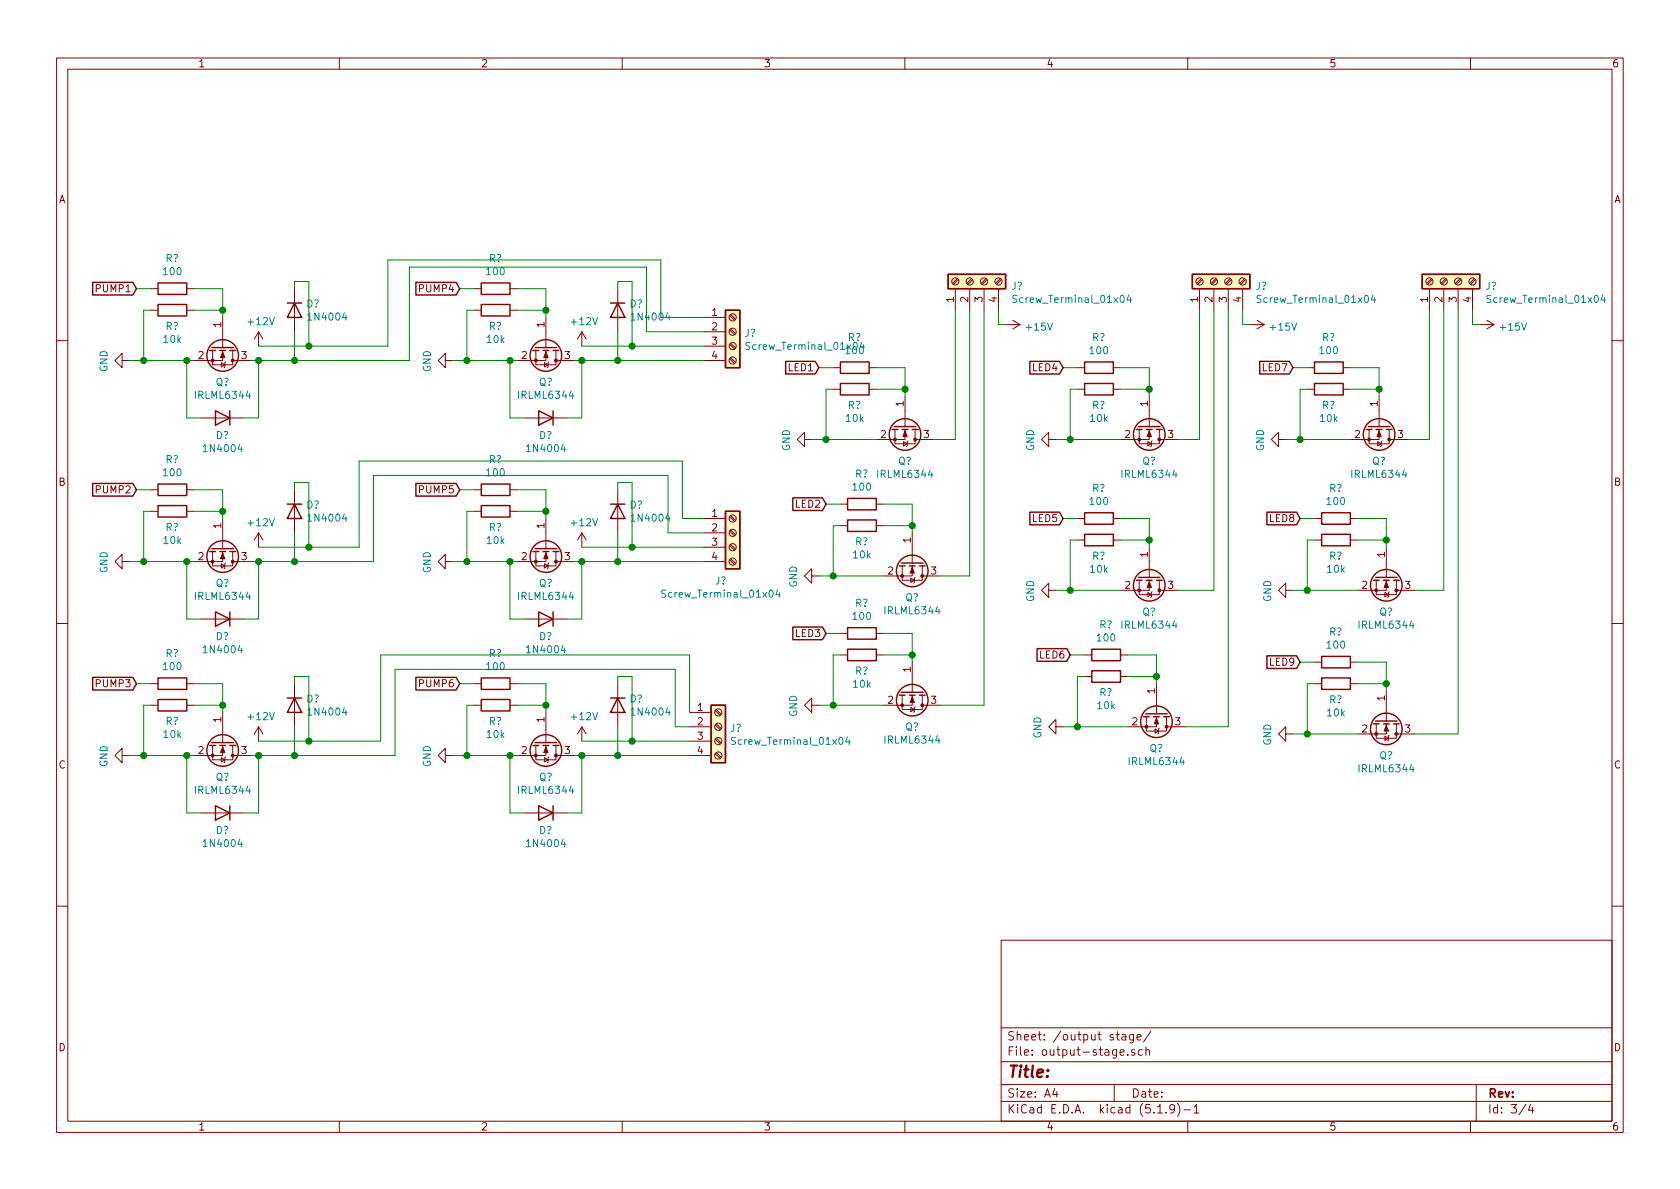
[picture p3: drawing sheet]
<svg xmlns="http://www.w3.org/2000/svg" width="297mm" height="210mm" viewBox="0 0 297 210" stroke-linecap="round" stroke-linejoin="round" font-family="sans-serif">
<g fill="none" stroke="#840000" stroke-width=".18">
<path d="M10 10.3h277v189.9h-277zM12 12.2h273v186.1h-273zM60 10.3v1.9M110 10.3v1.9M160 10.3v1.9M210 10.3v1.9M260 10.3v1.9M26.7 54.9h1.2M26.7 51h1.2M33 54.9h1.3M33 51h1.3M39.4 56.1v5.4"/>
<path d="M45.7 58.7l-.7 1.2M45.7 58.7v2.5M45.7 58.7l.8 1.2M52.1 51v7.7M83.8 54.9h1.3M83.8 51h1.3M90.2 54.9h1.2M90.2 51h1.2M96.5 56.1v5.4M102.9 58.7l-.8 1.2M102.9 58.7v2.5M102.9 58.7l.7 1.2"/>
<path d="M109.2 51v7.7M124.5 56.1h3.8M124.5 58.7h3.8M129 58.3l.9 .9M129 55.8l.9 .8M129.2 58.2l.8 .8M129.2 55.6l.8 .9M168.9 51v3.9M169.2 49.3l-.8 .8M169.4 49.4l-.8 .9M171.4 51v3.9M171.8 49.3l-.9 .8"/>
<path d="M172 49.4l-.9 .9M174 51v3.9M174.3 49.3l-.8 .8M174.5 49.4l-.8 .9M176.5 51v3.9M176.9 49.3l-.9 .8M177 49.4l-.8 .9M177.8 57.4h2.5M179.1 56.6l1.2 .8M180.3 57.4l-1.2 .8M212.1 51v3.9M212.4 49.3l-.8 .8"/>
<path d="M212.6 49.4l-.8 .9M214.6 51v3.9M215 49.3l-.9 .8M215.1 49.4l-.8 .9M217.2 51v3.9M217.5 49.3l-.8 .8M217.7 49.4l-.9 .9M219.7 51v3.9M220 49.3l-.8 .8M220.2 49.4l-.8 .9M221 57.4h2.5M222.2 56.6l1.3 .8"/>
<path d="M223.5 57.4l-1.3 .8M252.7 51v3.9M253.1 49.3l-.9 .8M253.2 49.4l-.8 .9M255.3 51v3.9M255.6 49.3l-.8 .8M255.8 49.4l-.9 .9M257.8 51v3.9M258.1 49.3l-.8 .8M258.3 49.4l-.8 .9M260.3 51v3.9M260.7 49.3l-.9 .8"/>
<path d="M260.9 49.4l-.9 .9M261.6 57.4h2.6M262.9 56.6l1.3 .8M264.2 57.4l-1.3 .8M10 60.2h2M21.6 63.7v-1.2l-1.3 1.2 1.3 1.3v-1.3h1.3M35.6 73.9h7.6M37.6 62v2.5h3.5v-2.5M39.1 64.1l.7 .4-.7 .4zM39.4 62v1.7h-5.1M39.9 64l-.1 .1v.8l-.2 .1M41.1 63.7h3.3"/>
<path d="M78.7 63.7v-1.2l-1.2 1.2 1.2 1.3v-1.3h1.3M92.7 73.9h7.6M94.7 62v2.5h3.6v-2.5M96.3 64.1l.6 .4-.6 .4zM96.5 62v1.7h-5.1M97 64l-.1 .1v.8l-.1 .1M98.3 63.7h3.3M124.5 63.7h3.8M124.5 61.2h3.8M129 63.4l.9 .9M129 60.9l.9 .8M129.2 63.2l.8 .9"/>
<path d="M129.2 60.7l.8 .8M142.2 77.7v-1.3l-1.2 1.3 1.2 1.3v-1.3h1.3M147.3 68.8h1.3M147.3 65h1.3M153.7 68.8h1.2M153.7 65h1.2M158.2 75.9v2.6h3.6v-2.6M159.8 78.1l.6 .4-.6 .4zM160 75.9v1.8h-5.1M160 70.1v5.3M160.5 78l-.1 .1v.8l-.1 .1M161.8 77.7h3.3"/>
<path d="M185.4 77.7v-1.3l-1.3 1.3 1.3 1.3v-1.3h1.3M190.5 68.8h1.3M190.5 65h1.3M196.8 68.8h1.3M196.8 65h1.3M201.4 75.9v2.6h3.6v-2.6M202.9 78.1l.7 .4-.7 .4zM203.2 75.9v1.8h-5.1M203.2 70.1v5.3M203.7 78l-.1 .1v.8l-.1 .1M205 77.7h3.3M226.1 77.7v-1.3l-1.3 1.3 1.3 1.3v-1.3h1.2"/>
<path d="M231.1 68.8h1.3M231.1 65h1.3M237.5 68.8h1.3M237.5 65h1.3M242.1 75.9v2.6h3.5v-2.6M243.6 78.1l.6 .4-.6 .4zM243.8 75.9v1.8h-5M243.8 70.1v5.3M244.3 78l-.1 .1v.8l-.1 .1M245.6 77.7h3.3M285 60.2h2M21.6 99.3v-1.3l-1.3 1.3 1.3 1.3v-1.3h1.3"/>
<path d="M26.7 90.4h1.2M26.7 86.6h1.2M33 90.4h1.3M33 86.6h1.3M37.6 97.5v2.6h3.5v-2.6M39.1 99.7l.7 .4-.7 .4zM39.4 97.5v1.8h-5.1M39.4 91.7v5.3M39.9 99.6l-.1 .1v.8l-.2 .1M41.1 99.3h3.3M45.7 94.2v2.6M45.7 94.2l-.7 1.3"/>
<path d="M45.7 94.2l.8 1.3M52.1 86.6v7.6M78.7 99.3v-1.3l-1.2 1.3 1.2 1.3v-1.3h1.3M83.8 90.4h1.3M83.8 86.6h1.3M90.2 90.4h1.2M90.2 86.6h1.2M94.7 97.5v2.6h3.6v-2.6M96.3 99.7l.6 .4-.6 .4zM96.5 97.5v1.8h-5.1M96.5 91.7v5.3M97 99.6l-.1 .1v.8l-.1 .1"/>
<path d="M98.3 99.3h3.3M102.9 94.2v2.6M102.9 94.2l-.8 1.3M102.9 94.2l.7 1.3M109.2 86.6v7.6M124.5 99.3h3.8M124.5 91.7h3.8M124.5 94.2h3.8M124.5 96.8h3.8M129 99l.9 .8M129 96.4l.9 .9M129 93.9l.9 .8"/>
<path d="M129 91.4l.9 .8M129.2 98.8l.8 .8M129.2 96.3l.8 .8M129.2 93.7l.8 .9M129.2 91.2l.8 .8M148.6 93h1.3M148.6 89.1h1.3M154.9 93h1.3M154.9 89.1h1.3M161.3 94.2v5.4M190.5 91.7h1.3M190.5 95.5h1.3"/>
<path d="M196.8 91.7h1.3M196.8 95.5h1.3M203.2 96.8v5.3M232.4 91.7h1.3M232.4 95.5h1.3M238.8 91.7h1.2M238.8 95.5h1.2M245.1 96.8v5.3M10 110.3h2M35.6 109.5h7.6M92.7 109.5h7.6M143.5 101.8v-1.2l-1.3 1.2 1.3 1.3v-1.3h1.3"/>
<path d="M148.6 115.8h1.3M148.6 112h1.3M154.9 115.8h1.3M154.9 112h1.3M159.5 100.1v2.5h3.6v-2.5M161 102.2l.7 .4-.7 .4zM161.3 100.1v1.7h-5.1M161.3 117.1v5.3M161.8 102.1l-.1 .1v.8l-.2 .1M163.1 101.8h3.3M185.4 104.4v-1.3l-1.3 1.3 1.3 1.3v-1.3h1.3M191.8 115.8h1.2"/>
<path d="M191.8 119.6h1.2M198.1 115.8h1.3M198.1 119.6h1.3M201.4 102.6v2.6h3.6v-2.6M202.9 104.8l.7 .4-.7 .3zM203.2 102.6v1.8h-5.1M203.7 104.6l-.1 .2v.7l-.1 .2M205 104.4h3.3M227.3 104.4v-1.3l-1.2 1.3 1.2 1.3v-1.3h1.3M232.4 117.1h1.3M238.8 117.1h1.2M243.3 102.6v2.6h3.6v-2.6"/>
<path d="M244.9 104.8l.6 .4-.6 .3zM245.1 102.6v1.8h-5.1M245.6 104.6l-.1 .2v.7l-.1 .2M246.9 104.4h3.3M285 110.3h2M21.6 133.6v-1.3l-1.3 1.3 1.3 1.3v-1.3h1.3M26.7 124.7h1.2M26.7 120.9h1.2M33 124.7h1.3M33 120.9h1.3M37.6 131.8v2.6h3.5v-2.6M39.1 134l.7 .4-.7 .3z"/>
<path d="M39.4 131.8v1.8h-5.1M39.4 126v5.3M39.9 133.9l-.1 .1v.7l-.2 .2M41.1 133.6h3.3M45.7 128.5v2.6M45.7 128.5l-.7 1.3M45.7 128.5l.8 1.3M52.1 120.9v7.6M78.7 133.6v-1.3l-1.2 1.3 1.2 1.3v-1.3h1.3M83.8 124.7h1.3M83.8 120.9h1.3M90.2 124.7h1.2"/>
<path d="M90.2 120.9h1.2M94.7 131.8v2.6h3.6v-2.6M96.3 134l.6 .4-.6 .3zM96.5 131.8v1.8h-5.1M96.5 126v5.3M97 133.9l-.1 .1v.7l-.1 .2M98.3 133.6h3.3M102.9 128.5v2.6M102.9 128.5l-.8 1.3M102.9 128.5l.7 1.3M109.2 120.9v7.6M121.9 133.6h3.8"/>
<path d="M121.9 126h3.8M121.9 128.5h3.8M121.9 131.1h3.8M126.5 133.3l.8 .8M126.5 130.7l.8 .9M126.5 128.2l.8 .8M126.5 125.6l.8 .9M126.6 133.1l.9 .8M126.6 130.6l.9 .8M126.6 128l.9 .8M126.6 125.5l.9 .8M143.5 124.7v-1.3l-1.3 1.3 1.3 1.3v-1.3h1.3"/>
<path d="M159.5 122.9v2.6h3.6v-2.6M161 125.1l.7 .4-.7 .4zM161.3 122.9v1.8h-5.1M161.8 125l-.1 .1v.8l-.2 .1M163.1 124.7h3.3M186.7 128.5v-1.3l-1.3 1.3 1.3 1.3v-1.3h1.3M202.7 126.7v2.6h3.5v-2.6M204.2 128.9l.7 .4-.7 .4zM204.5 126.7v1.8h-5.1M204.5 120.9v5.3M205 128.8l-.1 .1v.8l-.2 .1M206.2 128.5h3.3"/>
<path d="M227.3 129.8v-1.3l-1.2 1.3 1.2 1.3v-1.3h1.3M232.4 120.9h1.3M238.8 120.9h1.2M243.3 128v2.6h3.6v-2.6M244.9 130.2l.6 .4-.6 .3zM245.1 128v1.8h-5.1M245.1 122.2v5.3M245.6 130l-.1 .2v.7l-.1 .2M246.9 129.8h3.3M35.6 143.8h7.6M92.7 143.8h7.6M10 160.2h2"/>
<path d="M177 166.3h108v32h-108zM285 160.2h2M60 198.3v1.9M110 198.3v1.9M160 198.3v1.9M177 194.8h108M177 191.8h108M177 187.8h108M177 181.8h108M186.5 192.5l-.4 1h1M186.8 193v1M197 191.8v3"/>
<path d="M198 186.1l.8-.1-.1-.3-.4-.1-.3 .2 .1 .7h.6M198.4 183h.6l.1 .9M199.1 183.3l-.5 .1-.3 .2 .3 .3 .5-.1M199.4 186.5v.1M200.4 182.9v1.2l-.3 .3-.3-.1M200.4 183l-.4-.1-.3 .3 .1 .6h.6M200.6 185.7l-.3-.1-.2 .2v.2l.5 .2v.3h-.5M201 183.4l.8-.1-.1-.3-.4-.1-.3 .2 .1 .7h.6M202 185.7l-.5-.1-.2 .3v.6l.2 .1 .5-.1M202.6 185.7l.2-.1 .4 .1 .1 .9M202.6 185.1v1.5M203.5 182.3l-1.3 2"/>
<path d="M204.7 196.8h.8M206.2 196.7v.1M207.7 196l-.1 .1a.48 .48 0 0 1-.6 .1l-.2-.2 .2-.6a.48 .48 0 0 1 .6 .1 1.27 1.27 0 0 1-.2 1.2l-.4 .1M208.2 195.1a1.71 1.71 0 0 1 0 2.3M209.3 196.3h1.2M210 198.3v1.9M211.1 195.8l.4-.5v1.5M211.1 196.8h.9M260 198.3v1.9M261 191.8v6.5M269.8 195.2l-1.2 2M270.6 195.2l-.3 1.1h.9"/>
<path d="M271 195.8v1"/>
<circle cx="129.5" cy="56.1" r=".63"/>
<circle cx="129.5" cy="58.7" r=".63"/>
<circle cx="168.9" cy="49.8" r=".63"/>
<circle cx="171.4" cy="49.8" r=".63"/>
<circle cx="174" cy="49.8" r=".63"/>
<circle cx="176.5" cy="49.8" r=".63"/>
<circle cx="212.1" cy="49.8" r=".63"/>
<circle cx="214.6" cy="49.8" r=".63"/>
<circle cx="217.2" cy="49.8" r=".63"/>
<circle cx="219.7" cy="49.8" r=".63"/>
<circle cx="252.7" cy="49.8" r=".63"/>
<circle cx="255.3" cy="49.8" r=".63"/>
<circle cx="257.8" cy="49.8" r=".63"/>
<circle cx="260.3" cy="49.8" r=".63"/>
<circle cx="129.5" cy="61.2" r=".63"/>
<circle cx="129.5" cy="63.7" r=".63"/>
<circle cx="129.5" cy="91.7" r=".63"/>
<circle cx="129.5" cy="99.3" r=".63"/>
<circle cx="129.5" cy="96.8" r=".63"/>
<circle cx="129.5" cy="94.2" r=".63"/>
<circle cx="127" cy="126" r=".63"/>
<circle cx="127" cy="128.5" r=".63"/>
<circle cx="127" cy="133.6" r=".63"/>
<circle cx="127" cy="131.1" r=".63"/>
</g>
<g fill="none" stroke="#840000" stroke-width=".25">
<path d="M16.4 49.9h7.1l.6 1.1-.6 1.2h-7.1zM27.9 50h5.1v2.1h-5.1zM27.9 53.8h5.1v2.1h-5.1zM50.8 53.6h2.5M52.1 53.6l1.2 2.5h-2.5zM73.5 49.9h7.1l.7 1.1-.7 1.2h-7.1zM85.1 53.8h5.1v2.1h-5.1zM85.1 50h5.1v2.1h-5.1zM107.9 53.6h2.6M109.2 53.6l1.3 2.5h-2.6zM128.3 54.9h2.5v10.1h-2.5zM167.6 48.5h10.2v2.5h-10.2z"/>
<path d="M210.8 48.5h10.2v2.5h-10.2zM251.5 48.5h10.1v2.5h-10.1zM37.1 62h1M37.5 61.5h3.8M38.1 72.6l2.5 1.3-2.5 1.3zM38.9 62h1M40.6 62h1.1M40.6 72.6v2.6M94.2 62h1M94.6 61.5h3.8M95.2 72.6l2.6 1.3-2.6 1.3zM96 62h1"/>
<path d="M97.8 62h1M97.8 72.6v2.6M138.9 63.9h5.2l.7 1.1-.7 1.1h-5.2zM148.6 64h5.1v2h-5.1zM148.6 67.8h5.1v2h-5.1zM157.7 75.9h1M158.1 75.4h3.8M159.5 75.9h1M161.3 75.9h1M182.1 63.9h5.2l.7 1.1-.7 1.1h-5.2zM191.8 67.8h5v2h-5zM191.8 64h5v2h-5z"/>
<path d="M200.9 75.9h1M201.3 75.4h3.8M202.7 75.9h1M204.5 75.9h1M222.7 63.9h5.3l.6 1.1-.6 1.1h-5.3zM232.4 67.8h5.1v2h-5.1zM232.4 64h5.1v2h-5.1zM241.6 75.9h1M241.9 75.4h3.8M243.3 75.9h1M245.1 75.9h1M16.4 85.5h7.1l.6 1.1-.6 1.1h-7.1z"/>
<path d="M27.9 85.6h5.1v2h-5.1zM27.9 89.4h5.1v2h-5.1zM37.1 97.5h1M37.5 97h3.8M38.9 97.5h1M40.6 97.5h1.1M50.8 89.1h2.5M52.1 89.1l1.2 2.6h-2.5zM73.5 85.5h7.1l.7 1.1-.7 1.1h-7.1zM85.1 89.4h5.1v2h-5.1zM85.1 85.6h5.1v2h-5.1zM94.2 97.5h1"/>
<path d="M94.6 97h3.8M96 97.5h1M97.8 97.5h1M107.9 89.1h2.6M109.2 89.1l1.3 2.6h-2.6zM128.3 90.4h2.5v10.2h-2.5zM140.2 88h5.2l.6 1.1-.6 1.2h-5.2zM149.9 91.9h5v2.1h-5zM149.9 88.1h5v2.1h-5zM159.4 99.6h3.8M182.1 90.6h5.2l.7 1.1-.7 1.1h-5.2zM191.8 94.5h5v2h-5z"/>
<path d="M191.8 90.7h5v2h-5zM224 90.6h5.2l.7 1.1-.7 1.1h-5.2zM233.7 94.5h5.1v2h-5.1zM233.7 90.7h5.1v2h-5.1zM16.4 119.8h7.1l.6 1.1-.6 1.1h-7.1zM27.9 119.9h5.1v2h-5.1zM38.1 108.2l2.5 1.3-2.5 1.2zM40.6 108.2v2.5M73.5 119.8h7.1l.7 1.1-.7 1.1h-7.1zM85.1 119.9h5.1v2h-5.1zM95.2 108.2l2.6 1.3-2.6 1.2zM97.8 108.2v2.5"/>
<path d="M140.2 110.9h5.2l.6 1.1-.6 1.1h-5.2zM149.9 114.8h5v2h-5zM149.9 111h5v2h-5zM159 100.1h1M160.8 100.1h1M162.6 100.1h1M183.4 114.7h5.2l.6 1.1-.6 1.1h-5.2zM193 114.8h5.1v2h-5.1zM193 118.6h5.1v2h-5.1zM200.9 102.6h1M201.3 102.1h3.8M202.7 102.6h1"/>
<path d="M204.5 102.6h1M224 116h5.2l.7 1.1-.7 1.1h-5.2zM233.7 119.9h5.1v2h-5.1zM233.7 116.1h5.1v2h-5.1zM242.8 102.6h1M243.2 102.1h3.8M244.6 102.6h1M246.4 102.6h1M27.9 123.7h5.1v2h-5.1zM37.1 131.8h1M37.5 131.3h3.8M38.9 131.8h1"/>
<path d="M40.6 131.8h1.1M50.8 123.4h2.5M52.1 123.4l1.2 2.6h-2.5zM85.1 123.7h5.1v2h-5.1zM94.2 131.8h1M94.6 131.3h3.8M96 131.8h1M97.8 131.8h1M107.9 123.4h2.6M109.2 123.4l1.3 2.6h-2.6zM125.7 124.7h2.6v10.2h-2.6zM159 122.9h1"/>
<path d="M159.4 122.4h3.8M160.8 122.9h1M162.6 122.9h1M202.2 126.7h1M202.6 126.2h3.8M204 126.7h1M205.7 126.7h1.1M242.8 128h1M243.2 127.5h3.8M244.6 128h1M246.4 128h1M38.1 142.5l2.5 1.3-2.5 1.2z"/>
<path d="M40.6 142.5v2.5M95.2 142.5l2.6 1.3-2.6 1.2zM97.8 142.5v2.5"/>
<circle cx="39.4" cy="62.9" r="2.79"/>
<circle cx="96.5" cy="62.9" r="2.79"/>
<circle cx="160" cy="76.8" r="2.79"/>
<circle cx="203.2" cy="76.8" r="2.79"/>
<circle cx="243.8" cy="76.8" r="2.79"/>
<circle cx="39.4" cy="98.4" r="2.79"/>
<circle cx="96.5" cy="98.4" r="2.79"/>
<circle cx="161.3" cy="101" r="2.79"/>
<circle cx="203.2" cy="103.5" r="2.79"/>
<circle cx="245.1" cy="103.5" r="2.79"/>
<circle cx="39.4" cy="132.7" r="2.79"/>
<circle cx="96.5" cy="132.7" r="2.79"/>
<circle cx="161.3" cy="123.8" r="2.79"/>
<circle cx="204.5" cy="127.6" r="2.79"/>
<circle cx="245.1" cy="128.9" r="2.79"/>
</g>
<g fill="#840000" stroke="#840000" stroke-width=".18">
<path d="M161.3 100.3l.4 1h-.8z"/>
<path d="M96.5 62.2l.4 1h-.8z"/>
<path d="M161.3 123.2l.4 1h-.8z"/>
<path d="M203.2 76.2l.4 1h-.8z"/>
<path d="M96.5 132.1l.4 1h-.8z"/>
<path d="M96.5 97.8l.4 1h-.8z"/>
<path d="M160 76.2l.4 1h-.8z"/>
<path d="M245.1 128.3l.4 1h-.8z"/>
<path d="M203.2 102.9l.4 1h-.8z"/>
<path d="M204.5 127l.4 1h-.8z"/>
<path d="M243.8 76.2l.4 1h-.7z"/>
<path d="M245.1 102.9l.4 1h-.8z"/>
<path d="M39.4 132.1l.4 1h-.8z"/>
<path d="M39.4 62.2l.4 1h-.8z"/>
<path d="M39.4 97.8l.4 1h-.8z"/>
<circle cx="159.5" cy="101.8" r=".25"/>
<circle cx="163.1" cy="101.8" r=".25"/>
<circle cx="94.7" cy="63.7" r=".25"/>
<circle cx="98.3" cy="63.7" r=".25"/>
<circle cx="159.5" cy="124.7" r=".25"/>
<circle cx="163.1" cy="124.7" r=".25"/>
<circle cx="201.4" cy="77.7" r=".25"/>
<circle cx="205" cy="77.7" r=".25"/>
<circle cx="94.7" cy="133.6" r=".25"/>
<circle cx="98.3" cy="133.6" r=".25"/>
<circle cx="94.7" cy="99.3" r=".25"/>
<circle cx="98.3" cy="99.3" r=".25"/>
<circle cx="158.2" cy="77.7" r=".25"/>
<circle cx="161.8" cy="77.7" r=".25"/>
<circle cx="243.3" cy="129.8" r=".25"/>
<circle cx="246.9" cy="129.8" r=".25"/>
<circle cx="201.4" cy="104.4" r=".25"/>
<circle cx="205" cy="104.4" r=".25"/>
<circle cx="202.7" cy="128.5" r=".25"/>
<circle cx="206.2" cy="128.5" r=".25"/>
<circle cx="242.1" cy="77.7" r=".25"/>
<circle cx="245.6" cy="77.7" r=".25"/>
<circle cx="243.3" cy="104.4" r=".25"/>
<circle cx="246.9" cy="104.4" r=".25"/>
<circle cx="37.6" cy="133.6" r=".25"/>
<circle cx="41.1" cy="133.6" r=".25"/>
<circle cx="37.6" cy="63.7" r=".25"/>
<circle cx="41.1" cy="63.7" r=".25"/>
<circle cx="37.6" cy="99.3" r=".25"/>
<circle cx="41.1" cy="99.3" r=".25"/>
</g>
<g fill="#ffffc2" stroke="#ffffc2" stroke-width=".18">
<path d="M167.6 48.5h10.2v2.5h-10.2z"/>
<path d="M210.8 48.5h10.2v2.5h-10.2z"/>
<path d="M251.5 48.5h10.1v2.5h-10.1z"/>
<path d="M125.7 124.7h2.6v10.2h-2.6z"/>
<path d="M128.3 90.4h2.5v10.2h-2.5z"/>
<path d="M128.3 54.9h2.5v10.1h-2.5z"/>
</g>
<g fill="none" stroke="#008484" stroke-width=".18">
<path d="M179.8 52.3l-.5-.1-.2 .1 .1 .5 .5 .2 .1 .3-.2 .2-.5-.1M199.6 52.2l-.3 .9h.8M199.9 52.6v.9M223 52.3l-.5-.1-.2 .1 .1 .5 .5 .2 .1 .3-.3 .2-.5-.1M242.7 52.2l-.3 .9h.8M243.1 52.6v.9M263.6 52.3l-.5-.1-.2 .1 .1 .5 .6 .2v.3l-.2 .2-.5-.1M283.4 52.2l-.3 .9h.8M283.7 52.6v.9M132.6 60.6l-.5-.1-.2 .1 .1 .5 .5 .2 .1 .3-.2 .2-.5-.1M152.4 60.5l-.3 .9h.8M117.7 104.4l-.5-.1-.2 .2 .1 .4 .6 .2v.3l-.2 .2h-.5"/>
<path d="M137.5 104.3l-.3 .9h.8M137.8 104.8v.8M130 130.4h-.4l-.2 .1v.4l.6 .3v.2l-.2 .2h-.5M149.8 130.3l-.3 .9h.8M150.1 130.8v.8"/>
</g>
<g fill="none" stroke="#008400" stroke-width=".18">
<path d="M24.1 51h2.6M26.7 54.9h-1.3v8.8M34.3 51h5.1v5.1M34.3 54.9h5.1M52.1 51v-1.2h2.5v11.4M52.1 58.7v5M81.3 51h2.5M83.8 54.9h-1.3v8.8M91.4 51h5.1v5.1M91.4 54.9h5.1M109.2 51v-1.2h2.6v11.4M109.2 58.7v5"/>
<path d="M124.5 58.7h-10.2v-11.5h-41.9v16.5h-28M124.5 56.1h-7.7v-10.1h-48.2v15.2h-22.9M168.9 54.9v22.8h-3.8M171.4 54.9v46.9h-5M174 54.9v69.8h-7.6M176.5 54.9v2.5h1.3M212.1 54.9v22.8h-3.8M214.6 54.9v49.5h-6.3M217.2 54.9v73.6h-7.7M219.7 54.9v2.5h1.3M252.7 54.9v22.8h-3.8M255.3 54.9v49.5h-5.1"/>
<path d="M257.8 54.9v74.9h-7.6M260.3 54.9v2.5h1.3M22.9 63.7h11.4M33 63.7v10.2h2.6M45.7 63.7v10.2h-2.5M80 63.7h11.4M90.2 63.7v10.2h2.5M101.6 63.7h22.9M102.9 61.2h21.6M102.9 63.7v10.2h-2.6M143.5 77.7h11.4M144.8 65h2.5"/>
<path d="M147.3 68.8h-1.3v8.9M154.9 65h5.1v5.1M154.9 68.8h5.1M186.7 77.7h11.4M188 65h2.5M190.5 68.8h-1.3v8.9M198.1 65h5.1v5.1M198.1 68.8h5.1M227.3 77.7h11.5M228.6 65h2.5M231.1 68.8h-1.2v8.9M238.8 65h5v5.1"/>
<path d="M238.8 68.8h5M22.9 99.3h11.4M24.1 86.6h2.6M26.7 90.4h-1.3v8.9M33 99.3v10.2h2.6M34.3 86.6h5.1v5.1M34.3 90.4h5.1M45.7 99.3v10.2h-2.5M52.1 86.6v-1.3h2.5v11.5M52.1 94.2v5.1M80 99.3h11.4M81.3 86.6h2.5"/>
<path d="M83.8 90.4h-1.3v8.9M90.2 99.3v10.2h2.5M91.4 86.6h5.1v5.1M91.4 90.4h5.1M101.6 99.3h22.9M102.9 96.8h21.6M102.9 99.3v10.2h-2.6M109.2 86.6v-1.3h2.6v11.5M109.2 94.2v5.1M124.5 94.2h-6.4v-10.1h-52.1v15.2h-21.6M124.5 91.7h-3.9v-10.2h-57.1v15.3h-17.8M146 89.1h2.6"/>
<path d="M148.6 93h-1.3v8.8M156.2 89.1h5.1v5.1M156.2 93h5.1M188 91.7h2.5M190.5 95.5h-1.3v8.9M198.1 95.5h5.1M198.1 91.7h5.1v5.1M229.9 91.7h2.5M232.4 95.5h-1.3v8.9M240 95.5h5.1M240 91.7h5.1v5.1M144.8 101.8h11.4"/>
<path d="M146 112h2.6M148.6 115.8h-1.3v8.9M156.2 112h5.1v5.1M156.2 115.8h5.1M186.7 104.4h11.4M189.2 115.8h2.6M191.8 119.6h-1.3v8.9M199.4 119.6h5.1M199.4 115.8h5.1v5.1M228.6 104.4h11.4M229.9 117.1h2.5M240 117.1h5.1v5.1"/>
<path d="M22.9 133.6h11.4M24.1 120.9h2.6M26.7 124.7h-1.3v8.9M33 133.6v10.2h2.6M34.3 124.7h5.1M34.3 120.9h5.1v5.1M45.7 133.6v10.2h-2.5M52.1 120.9v-1.3h2.5v11.5M52.1 128.5v5.1M80 133.6h11.4M81.3 120.9h2.5M83.8 124.7h-1.3v8.9"/>
<path d="M90.2 133.6v10.2h2.5M91.4 124.7h5.1M91.4 120.9h5.1v5.1M101.6 133.6h20.3M102.9 133.6v10.2h-2.6M102.9 131.1h19M109.2 120.9v-1.3h2.6v11.5M109.2 128.5v5.1M121.9 128.5h-2.5v-10.1h-49.6v15.2h-25.4M121.9 126v-10.2h-54.6v15.3h-21.6M144.8 124.7h11.4M188 128.5h11.4"/>
<path d="M228.6 129.8h11.4M232.4 120.9h-1.3v8.9M240 120.9h5.1"/>
</g>
<g fill="#008400" stroke="#008400" stroke-width=".25">
<circle cx="54.6" cy="131.1" r=".51"/>
<circle cx="52.1" cy="63.7" r=".51"/>
<circle cx="203.2" cy="68.8" r=".51"/>
<circle cx="161.3" cy="93" r=".51"/>
<circle cx="54.6" cy="61.2" r=".51"/>
<circle cx="52.1" cy="99.3" r=".51"/>
<circle cx="189.2" cy="77.7" r=".51"/>
<circle cx="33" cy="133.6" r=".51"/>
<circle cx="45.7" cy="63.7" r=".51"/>
<circle cx="109.2" cy="99.3" r=".51"/>
<circle cx="231.1" cy="104.4" r=".51"/>
<circle cx="25.4" cy="99.3" r=".51"/>
<circle cx="33" cy="63.7" r=".51"/>
<circle cx="245.1" cy="95.5" r=".51"/>
<circle cx="54.6" cy="96.8" r=".51"/>
<circle cx="82.6" cy="63.7" r=".51"/>
<circle cx="39.4" cy="54.9" r=".51"/>
<circle cx="147.3" cy="124.7" r=".51"/>
<circle cx="111.8" cy="96.8" r=".51"/>
<circle cx="25.4" cy="63.7" r=".51"/>
<circle cx="161.3" cy="115.8" r=".51"/>
<circle cx="96.5" cy="90.4" r=".51"/>
<circle cx="90.2" cy="99.3" r=".51"/>
<circle cx="231.1" cy="129.8" r=".51"/>
<circle cx="90.2" cy="63.7" r=".51"/>
<circle cx="45.7" cy="133.6" r=".51"/>
<circle cx="245.1" cy="120.9" r=".51"/>
<circle cx="82.6" cy="99.3" r=".51"/>
<circle cx="39.4" cy="124.7" r=".51"/>
<circle cx="204.5" cy="119.6" r=".51"/>
<circle cx="102.9" cy="63.7" r=".51"/>
<circle cx="45.7" cy="99.3" r=".51"/>
<circle cx="111.8" cy="131.1" r=".51"/>
<circle cx="39.4" cy="90.4" r=".51"/>
<circle cx="229.9" cy="77.7" r=".51"/>
<circle cx="109.2" cy="133.6" r=".51"/>
<circle cx="190.5" cy="128.5" r=".51"/>
<circle cx="25.4" cy="133.6" r=".51"/>
<circle cx="33" cy="99.3" r=".51"/>
<circle cx="102.9" cy="133.6" r=".51"/>
<circle cx="109.2" cy="63.7" r=".51"/>
<circle cx="96.5" cy="54.9" r=".51"/>
<circle cx="146.1" cy="77.7" r=".51"/>
<circle cx="90.2" cy="133.6" r=".51"/>
<circle cx="52.1" cy="133.6" r=".51"/>
<circle cx="203.2" cy="95.5" r=".51"/>
<circle cx="111.8" cy="61.2" r=".51"/>
<circle cx="96.5" cy="124.7" r=".51"/>
<circle cx="102.9" cy="99.3" r=".51"/>
<circle cx="243.8" cy="68.8" r=".51"/>
<circle cx="189.2" cy="104.4" r=".51"/>
<circle cx="82.6" cy="133.6" r=".51"/>
<circle cx="160" cy="68.8" r=".51"/>
<circle cx="147.3" cy="101.8" r=".51"/>
</g>
<text font-size="2.8" fill="#840000" x="178" y="190.5">Title:</text>
<g font-size="2.1" fill="#840000">
<text x="178" y="184">Sheet: /output stage/</text>
<text x="178" y="186.7">File: output-stage.sch</text>
<text x="178" y="196.9">KiCad E.D.A. kicad (5.1.9)-1</text>
<text x="178" y="194.1">Size: A4</text>
<text x="200" y="194.1">Date:</text>
<text x="263" y="194.1">Rev:</text>
<text x="263" y="196.9">Id: 3/4</text>
</g>
<g font-size="1.8" fill="#840000">
<text x="35" y="11.9">1</text>
<text x="85" y="11.9">2</text>
<text x="135" y="11.9">3</text>
<text x="185" y="11.9">4</text>
<text x="235" y="11.9">5</text>
<text x="285" y="11.9">6</text>
<text x="10.4" y="35.9">A</text>
<text x="285.4" y="35.9">A</text>
<text x="17.2" y="51.7">PUMP1</text>
<text x="74.4" y="51.7">PUMP4</text>
<text x="168.7" y="53.4" transform="rotate(-90 168.7 53.4)">1</text>
<text x="171.2" y="53.4" transform="rotate(-90 171.2 53.4)">2</text>
<text x="173.7" y="53.4" transform="rotate(-90 173.7 53.4)">3</text>
<text x="176.3" y="53.4" transform="rotate(-90 176.3 53.4)">4</text>
<text x="211.8" y="53.4" transform="rotate(-90 211.8 53.4)">1</text>
<text x="214.4" y="53.4" transform="rotate(-90 214.4 53.4)">2</text>
<text x="216.9" y="53.4" transform="rotate(-90 216.9 53.4)">3</text>
<text x="219.5" y="53.4" transform="rotate(-90 219.5 53.4)">4</text>
<text x="252.5" y="53.4" transform="rotate(-90 252.5 53.4)">1</text>
<text x="255" y="53.4" transform="rotate(-90 255 53.4)">2</text>
<text x="257.6" y="53.4" transform="rotate(-90 257.6 53.4)">3</text>
<text x="260.1" y="53.4" transform="rotate(-90 260.1 53.4)">4</text>
<text x="39.1" y="57.9" transform="rotate(-90 39.1 57.9)">1</text>
<text x="96.3" y="57.9" transform="rotate(-90 96.3 57.9)">1</text>
<text x="125.9" y="55.9">1</text>
<text x="125.9" y="58.4">2</text>
<text x="35.1" y="63.5">2</text>
<text x="42.7" y="63.5">3</text>
<text x="92.2" y="63.5">2</text>
<text x="99.8" y="63.5">3</text>
<text x="125.9" y="61">3</text>
<text x="125.9" y="63.5">4</text>
<text x="139.5" y="65.7">LED1</text>
<text x="182.7" y="65.7">LED4</text>
<text x="223.3" y="65.7">LED7</text>
<text x="159.8" y="71.9" transform="rotate(-90 159.8 71.9)">1</text>
<text x="202.9" y="71.9" transform="rotate(-90 202.9 71.9)">1</text>
<text x="243.6" y="71.9" transform="rotate(-90 243.6 71.9)">1</text>
<text x="155.7" y="77.5">2</text>
<text x="163.3" y="77.5">3</text>
<text x="198.9" y="77.5">2</text>
<text x="206.5" y="77.5">3</text>
<text x="239.5" y="77.5">2</text>
<text x="247.2" y="77.5">3</text>
<text x="10.4" y="85.9">B</text>
<text x="17.2" y="87.2">PUMP2</text>
<text x="74.4" y="87.2">PUMP5</text>
<text x="140.7" y="89.8">LED2</text>
<text x="285.4" y="85.9">B</text>
<text x="39.1" y="93.4" transform="rotate(-90 39.1 93.4)">1</text>
<text x="96.3" y="93.4" transform="rotate(-90 96.3 93.4)">1</text>
<text x="125.9" y="91.4">1</text>
<text x="125.9" y="94">2</text>
<text x="161" y="96" transform="rotate(-90 161 96)">1</text>
<text x="182.7" y="92.3">LED5</text>
<text x="224.6" y="92.3">LED8</text>
<text x="35.1" y="99.1">2</text>
<text x="42.7" y="99.1">3</text>
<text x="92.2" y="99.1">2</text>
<text x="99.8" y="99.1">3</text>
<text x="125.9" y="96.5">3</text>
<text x="125.9" y="99.1">4</text>
<text x="157" y="101.6">2</text>
<text x="164.6" y="101.6">3</text>
<text x="202.9" y="98.5" transform="rotate(-90 202.9 98.5)">1</text>
<text x="244.9" y="98.5" transform="rotate(-90 244.9 98.5)">1</text>
<text x="198.9" y="104.1">2</text>
<text x="206.5" y="104.1">3</text>
<text x="240.8" y="104.1">2</text>
<text x="248.4" y="104.1">3</text>
<text x="140.7" y="112.6">LED3</text>
<text x="161" y="118.8" transform="rotate(-90 161 118.8)">1</text>
<text x="183.9" y="116.5">LED6</text>
<text x="224.6" y="117.7">LED9</text>
<text x="17.2" y="121.5">PUMP3</text>
<text x="74.4" y="121.5">PUMP6</text>
<text x="123.3" y="125.7">1</text>
<text x="157" y="124.5">2</text>
<text x="164.6" y="124.5">3</text>
<text x="204.2" y="122.7" transform="rotate(-90 204.2 122.7)">1</text>
<text x="244.9" y="123.9" transform="rotate(-90 244.9 123.9)">1</text>
<text x="39.1" y="127.7" transform="rotate(-90 39.1 127.7)">1</text>
<text x="96.3" y="127.7" transform="rotate(-90 96.3 127.7)">1</text>
<text x="123.3" y="128.3">2</text>
<text x="123.3" y="130.8">3</text>
<text x="200.2" y="128.3">2</text>
<text x="207.8" y="128.3">3</text>
<text x="240.8" y="129.5">2</text>
<text x="248.4" y="129.5">3</text>
<text x="10.4" y="135.9">C</text>
<text x="35.1" y="133.3">2</text>
<text x="42.7" y="133.3">3</text>
<text x="92.2" y="133.3">2</text>
<text x="99.8" y="133.3">3</text>
<text x="123.3" y="133.3">4</text>
<text x="285.4" y="135.9">C</text>
<text x="10.4" y="185.9">D</text>
<text x="285.4" y="185.9">D</text>
<text x="35" y="199.9">1</text>
<text x="85" y="199.9">2</text>
<text x="135" y="199.9">3</text>
<text x="185" y="199.9">4</text>
<text x="235" y="199.9">5</text>
<text x="285" y="199.9">6</text>
</g>
<g font-size="1.8" fill="#008484">
<text x="29.3" y="46.3">R?</text>
<text x="86.4" y="46.3">R?</text>
<text x="29" y="48.7">100</text>
<text x="86.1" y="48.7">100</text>
<text x="178.8" y="51.3">J?</text>
<text x="179.8" y="53.6">Screw_Terminal_01x04</text>
<text x="222" y="51.3">J?</text>
<text x="223" y="53.6">Screw_Terminal_01x04</text>
<text x="262.7" y="51.3">J?</text>
<text x="263.6" y="53.6">Screw_Terminal_01x04</text>
<text x="29.3" y="58.3">R?</text>
<text x="44" y="57.5">+12V</text>
<text x="54.2" y="54.4">D?</text>
<text x="54.8" y="56.7">1N4004</text>
<text x="86.4" y="58.3">R?</text>
<text x="101.2" y="57.5">+12V</text>
<text x="111.3" y="54.4">D?</text>
<text x="111.9" y="56.7">1N4004</text>
<text x="131.6" y="59.6">J?</text>
<text x="181.6" y="58.5">+15V</text>
<text x="224.8" y="58.5">+15V</text>
<text x="265.4" y="58.5">+15V</text>
<text x="19" y="65.8" transform="rotate(-90 19 65.8)">GND</text>
<text x="29" y="60.6">10k</text>
<text x="76.2" y="65.8" transform="rotate(-90 76.2 65.8)">GND</text>
<text x="86.2" y="60.6">10k</text>
<text x="132.6" y="61.9">Screw_Terminal_01x04</text>
<text x="149.6" y="62.6">100</text>
<text x="149.9" y="60.3">R?</text>
<text x="192.8" y="62.6">100</text>
<text x="193.1" y="60.3">R?</text>
<text x="233.5" y="62.6">100</text>
<text x="233.8" y="60.3">R?</text>
<text x="34.7" y="70.5">IRLML6344</text>
<text x="38.2" y="68.2">Q?</text>
<text x="91.8" y="70.5">IRLML6344</text>
<text x="95.3" y="68.2">Q?</text>
<text x="38.2" y="77.6">D?</text>
<text x="95.3" y="77.6">D?</text>
<text x="149.7" y="74.6">10k</text>
<text x="149.9" y="72.3">R?</text>
<text x="192.8" y="74.6">10k</text>
<text x="193.1" y="72.3">R?</text>
<text x="233.5" y="74.6">10k</text>
<text x="233.8" y="72.3">R?</text>
<text x="29.3" y="81.9">R?</text>
<text x="36.3" y="80">1N4004</text>
<text x="86.4" y="81.9">R?</text>
<text x="93.4" y="80">1N4004</text>
<text x="139.7" y="79.8" transform="rotate(-90 139.7 79.8)">GND</text>
<text x="158.8" y="82.2">Q?</text>
<text x="182.9" y="79.8" transform="rotate(-90 182.9 79.8)">GND</text>
<text x="202" y="82.2">Q?</text>
<text x="223.5" y="79.8" transform="rotate(-90 223.5 79.8)">GND</text>
<text x="242.6" y="82.2">Q?</text>
<text x="29" y="84.2">100</text>
<text x="54.2" y="89.9">D?</text>
<text x="86.1" y="84.2">100</text>
<text x="111.3" y="89.9">D?</text>
<text x="150.9" y="86.8">100</text>
<text x="151.2" y="84.4">R?</text>
<text x="155.3" y="84.5">IRLML6344</text>
<text x="192.8" y="89.3">100</text>
<text x="193.1" y="87">R?</text>
<text x="198.5" y="84.5">IRLML6344</text>
<text x="234.7" y="89.3">100</text>
<text x="235" y="87">R?</text>
<text x="239.2" y="84.5">IRLML6344</text>
<text x="29.3" y="93.9">R?</text>
<text x="44" y="93.1">+12V</text>
<text x="54.8" y="92.2">1N4004</text>
<text x="86.4" y="93.9">R?</text>
<text x="101.2" y="93.1">+12V</text>
<text x="111.9" y="92.2">1N4004</text>
<text x="19" y="101.4" transform="rotate(-90 19 101.4)">GND</text>
<text x="29" y="96.2">10k</text>
<text x="76.2" y="101.4" transform="rotate(-90 76.2 101.4)">GND</text>
<text x="86.2" y="96.2">10k</text>
<text x="150.9" y="98.7">10k</text>
<text x="151.2" y="96.4">R?</text>
<text x="192.8" y="101.3">10k</text>
<text x="193.1" y="99">R?</text>
<text x="234.7" y="101.3">10k</text>
<text x="235" y="99">R?</text>
<text x="34.7" y="106.1">IRLML6344</text>
<text x="38.2" y="103.8">Q?</text>
<text x="91.8" y="106.1">IRLML6344</text>
<text x="95.3" y="103.8">Q?</text>
<text x="117.7" y="105.7">Screw_Terminal_01x04</text>
<text x="126.4" y="103.4">J?</text>
<text x="140.9" y="103.9" transform="rotate(-90 140.9 103.9)">GND</text>
<text x="151.2" y="107.3">R?</text>
<text x="160.1" y="106.3">Q?</text>
<text x="182.9" y="106.5" transform="rotate(-90 182.9 106.5)">GND</text>
<text x="224.8" y="106.5" transform="rotate(-90 224.8 106.5)">GND</text>
<text x="38.2" y="113.2">D?</text>
<text x="95.3" y="113.2">D?</text>
<text x="150.9" y="109.6">100</text>
<text x="156.6" y="108.6">IRLML6344</text>
<text x="194.1" y="113.4">100</text>
<text x="194.4" y="111.1">R?</text>
<text x="198.5" y="111.2">IRLML6344</text>
<text x="202" y="108.9">Q?</text>
<text x="235" y="112.4">R?</text>
<text x="240.4" y="111.2">IRLML6344</text>
<text x="243.9" y="108.9">Q?</text>
<text x="29" y="118.5">100</text>
<text x="29.3" y="116.2">R?</text>
<text x="36.3" y="115.5">1N4004</text>
<text x="86.1" y="118.5">100</text>
<text x="86.4" y="116.2">R?</text>
<text x="93.4" y="115.5">1N4004</text>
<text x="151.2" y="119.3">R?</text>
<text x="234.7" y="114.7">100</text>
<text x="54.2" y="124.2">D?</text>
<text x="111.3" y="124.2">D?</text>
<text x="150.9" y="121.6">10k</text>
<text x="194.1" y="125.4">10k</text>
<text x="194.4" y="123.1">R?</text>
<text x="235" y="124.4">R?</text>
<text x="29" y="130.5">10k</text>
<text x="29.3" y="128.2">R?</text>
<text x="44" y="127.3">+12V</text>
<text x="54.8" y="126.5">1N4004</text>
<text x="86.2" y="130.5">10k</text>
<text x="86.4" y="128.2">R?</text>
<text x="101.2" y="127.3">+12V</text>
<text x="111.9" y="126.5">1N4004</text>
<text x="129.1" y="129.4">J?</text>
<text x="130.1" y="131.7">Screw_Terminal_01x04</text>
<text x="140.9" y="126.8" transform="rotate(-90 140.9 126.8)">GND</text>
<text x="156.6" y="131.5">IRLML6344</text>
<text x="160.1" y="129.2">Q?</text>
<text x="184.1" y="130.6" transform="rotate(-90 184.1 130.6)">GND</text>
<text x="224.8" y="131.9" transform="rotate(-90 224.8 131.9)">GND</text>
<text x="234.7" y="126.7">10k</text>
<text x="19" y="135.7" transform="rotate(-90 19 135.7)">GND</text>
<text x="76.2" y="135.7" transform="rotate(-90 76.2 135.7)">GND</text>
<text x="199.8" y="135.3">IRLML6344</text>
<text x="203.3" y="133">Q?</text>
<text x="240.4" y="136.6">IRLML6344</text>
<text x="243.9" y="134.3">Q?</text>
<text x="34.7" y="140.4">IRLML6344</text>
<text x="38.2" y="138.1">Q?</text>
<text x="91.8" y="140.4">IRLML6344</text>
<text x="95.3" y="138.1">Q?</text>
<text x="36.3" y="149.8">1N4004</text>
<text x="38.2" y="147.5">D?</text>
<text x="93.4" y="149.8">1N4004</text>
<text x="95.3" y="147.5">D?</text>
</g>
</svg>
